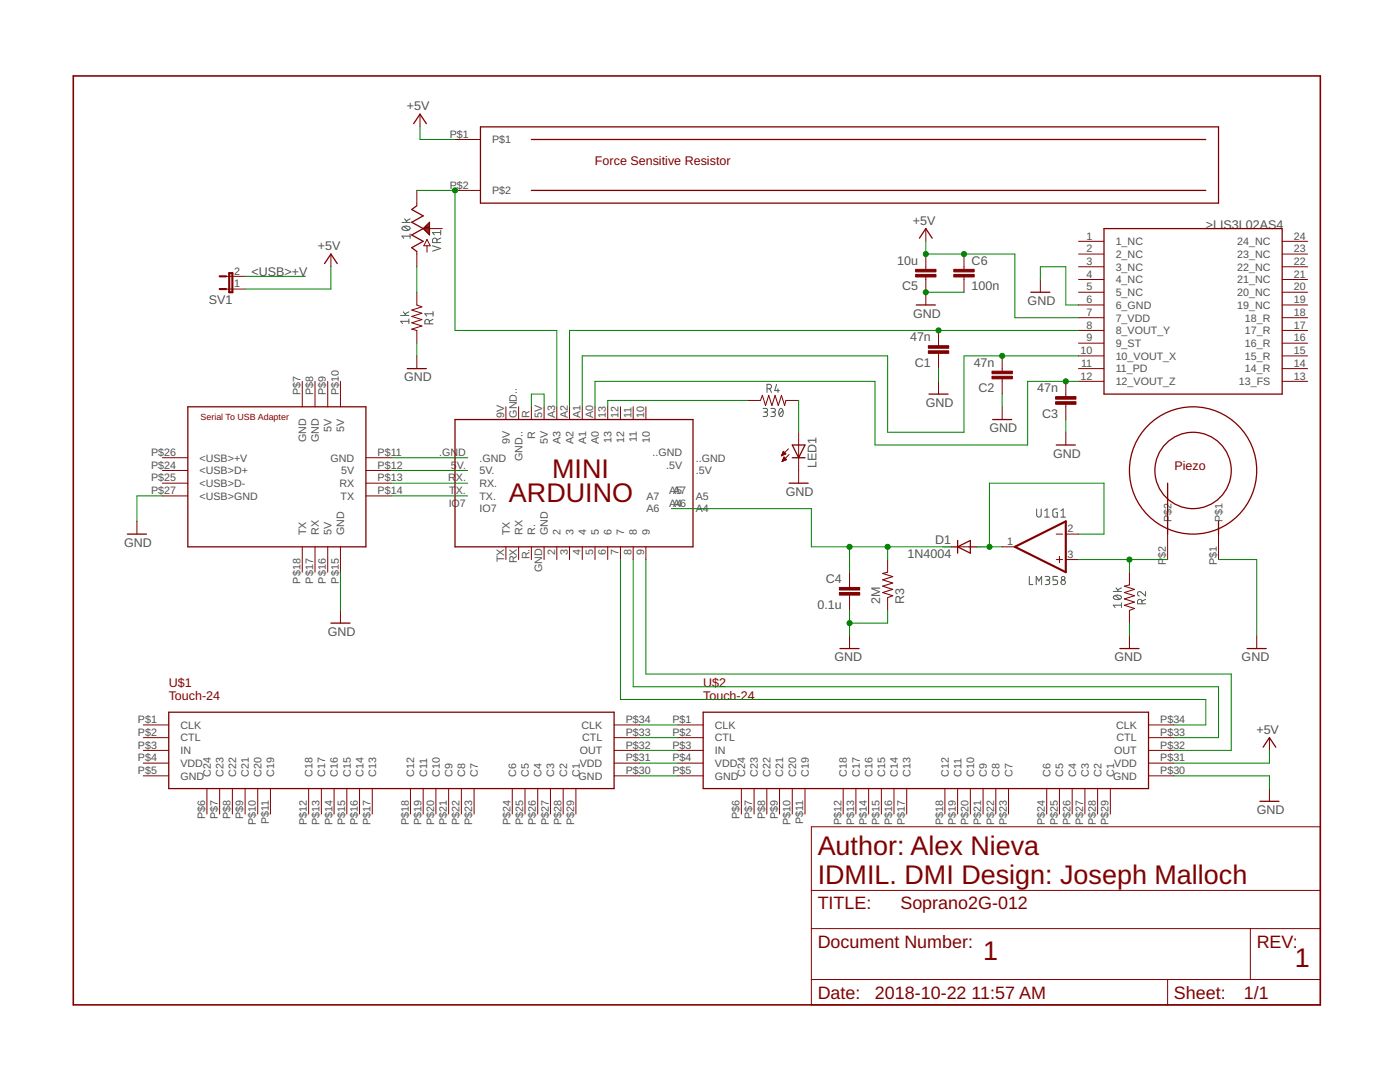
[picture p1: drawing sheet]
<svg xmlns="http://www.w3.org/2000/svg" width="279mm" height="216mm" viewBox="0 0 279 216" stroke-linecap="round" stroke-linejoin="round" font-family="sans-serif">
<g fill="none" stroke="#505050" stroke-width=".2">
<path d="M80.2 44.4h1.7M80.3 45.3a1.06 1.06 0 0 1 1.6 .3 .95 .95 0 0 1-1.7 0zM80.6 45.2l.9 .7M80.8 43.7l.5 .7M81.9 47.1h-1.7l.4 .5M81.9 46.7v.9M81.9 43.7l-.8 .4M86.3 49l1.6 .6-1.6 .5M87.2 48.4v-.4a.44 .44 0 0 0-.4-.5 .44 .44 0 0 0-.5 .5v.4h1.6M87.9 47.5l-.7 .4M87.9 46.4h-1.6l.4 .5M87.9 46v.9"/>
<path d="M80 62.9h1.6M80.5 62.2l.5 .7M81.6 64.1h-1.6l.3 .5M81.6 63.7v.9M81.6 62.2l-.8 .4M85.7 64.6v-.4a.44 .44 0 0 0-.5-.5 .44 .44 0 0 0-.4 .5v.4h1.6M86.4 63.7l-.7 .4M86.4 62.6h-1.6l.4 .5M86.4 62.2v.9M153.1 77.6h.4a.44 .44 0 0 0 .5-.5 .44 .44 0 0 0-.5-.4h-.4v1.6M153.6 77.6l.4 .7M155 76.7l-.4 1.2h.9"/>
<path d="M155.3 77.6v.7M152.3 81.5h.5a.37 .37 0 0 1 .4 .4 .37 .37 0 0 1-.4 .3h-.3M152.7 82.2a.44 .44 0 0 1 .5 .5 .44 .44 0 0 1-.5 .4h-.4M153.8 81.5h.6a.37 .37 0 0 1 .3 .4 .37 .37 0 0 1-.3 .3h-.4M154.3 82.2a.44 .44 0 0 1 .4 .5 .44 .44 0 0 1-.4 .4h-.5M155.6 81.6l.3-.1a.97 .97 0 0 1 0 1.6 1 1 0 0 1-.3-1.5zM156.2 81.9l-.7 .9M205.4 115v1.6h.7M206.8 116.6v-1.6l.5 .9 .6-.9v1.6M206.9 101.6v1.1a.46 .46 0 0 0 .4 .5 .46 .46 0 0 0 .5-.5v-1.1M208.5 101.9l.5-.3v1.6M208.5 103.2h.9"/>
<path d="M208.6 115h.5a.36 .36 0 0 1 .4 .4 .36 .36 0 0 1-.4 .3h-.3M209.1 115.7a.46 .46 0 0 1 .4 .5 .46 .46 0 0 1-.4 .4h-.5M211 101.6h-.5l-.4 .2v1l.2 .4h.7v-.9h-.2M211.1 115h-.9v.7h.5a.46 .46 0 0 1 .4 .5 .46 .46 0 0 1-.4 .4h-.5M211.7 103.2h.9M211.7 101.9l.5-.3v1.6M222.2 118h1.6M222.3 119a1.06 1.06 0 0 1 1.5 .2 .95 .95 0 0 1-1.6 0zM222.5 118.8l.9 .8M222.7 117.3l.6 .7M223.8 117.3l-.8 .4M228.6 118v.9l-.9-.7a.44 .44 0 0 0-.7 .1 .44 .44 0 0 0 .4 .6"/>
<path d="M228.6 119.6l-.7 .4M223.8 120.8h-1.6l.3 .4M223.8 120.3v.9M227.9 120.5v-.5a.44 .44 0 0 0-.4-.4 .44 .44 0 0 0-.5 .4v.5h1.6"/>
<circle cx="212.2" cy="115.4" r=".36"/>
<circle cx="212.2" cy="116.2" r=".46"/>
</g>
<g fill="none" stroke="#800000" stroke-width=".2">
<path d="M83.2 38v3M83.8 22.8v2.5M90.8 27.8h5.1M90.8 38h5.1M45.1 57.7h3.8M45.1 55.1h3.8M66 50.7v2.5M83.2 50.2v3M83.2 58.3v2.6l1 .3-2 .7 2 .6-2 .6 2 .7-2 .6 2 .6-2 .7 1 .2v2.6M85.2 47.8l.7 1.2h-1.3zM85.2 49v1.3M85.7 45.6h2.6"/>
<path d="M184.8 45.6v2.6M184.8 50.7v3M184.8 55.3v5.6M192.4 50.7v3M192.4 55.3v3M207.6 55.8v2.5M215.2 48.2h5.1M215.2 50.7h5.1M215.2 53.2h5.1M215.2 55.8h5.1M215.2 58.3h5.1M255.9 48.2h5.1"/>
<path d="M255.9 50.7h5.1M255.9 53.2h5.1M255.9 55.8h5.1M255.9 58.3h5.1M60.3 76.1v5.1M62.9 76.1v5.1M65.4 76.1v5.1M67.9 76.1v5.1M83.2 71v2.6M149.2 79.9h2.6l.3-1 .7 2 .6-2 .7 2 .6-2 .6 2 .7-2 .6 2 .2-1h2.6M187.3 65.9v3.1M187.3 70.5v3.1"/>
<path d="M187.3 76.1v2.5M200 71v3.1M200 75.6v3M212.7 76.1v3M215.2 60.9h5.1M215.2 63.4h5.1M215.2 65.9h5.1M215.2 68.5h5.1M215.2 71h5.1M215.2 73.6h5.1M215.2 76.1h5.1M255.9 60.9h5.1"/>
<path d="M255.9 63.4h5.1M255.9 65.9h5.1M255.9 68.5h5.1M255.9 71h5.1M255.9 73.6h5.1M255.9 76.1h5.1M32.4 99h5.1M32.4 96.4h5.1M32.4 93.9h5.1M32.4 91.3h5.1M73 99h5.1M73 96.4h5.1"/>
<path d="M73 93.9h5.1M73 91.3h5.1M101 81.2v2.5M103.5 81.2v2.5M106 81.2v2.5M108.6 81.2v2.5M111.1 81.2v2.5M113.7 81.2v2.5M116.2 81.2v2.5M118.7 81.2v2.5M121.3 81.2v2.5M123.8 81.2v2.5"/>
<path d="M126.4 81.2v2.5M128.9 81.2v2.5M156 90.9h.1M156 90.7h.4M156.1 90.6h.6M156.1 92.1h.1M156.1 90.5h.7M156.1 91.9h.3M156.2 90.4h.5M156.2 91.8h.5M156.2 91.7h.8M156.3 90.3h.2"/>
<path d="M156.3 90.1h.1M156.3 91.6h.5M156.3 90.1l.5 .5-.8 .4zM156.3 91.5h.4M156.4 91.4h.2M156.4 91.2h.1M156.5 91.2l-.4 .9M156.5 91.2l.5 .5M157 91.7l-.9 .4M157.4 89.6l-1.4 1.4M157.5 90.7l-1.4 1.4M159.4 86.3v10.1"/>
<path d="M200 81.2v2.5M212.7 80.7v3M212.7 86.3v2.5M27.3 104v2.6M60.3 109.1v5.1M62.9 109.1v5.1M65.4 109.1v5.1M67.9 109.1v5.1M101 109.1v2.6M103.5 109.1v2.6M106 109.1v2.6M108.6 109.1v2.6"/>
<path d="M111.1 109.1v2.6M113.7 109.1v2.6M116.2 109.1v2.6M118.7 109.1v2.6M121.3 109.1v2.6M123.8 109.1v2.6M126.4 109.1v2.6M128.9 109.1v2.6M169.5 114.2v3M169.5 118.7v3.1M177.1 111.7v2.5M177.1 119.3v2.5"/>
<path d="M189.8 109.1h5.1M200 109.1h2.5M210.8 106.6h1.3M210.8 111.7h1.3M211.4 111v1.3M212.7 106.6h2.5M212.7 111.7h2.5M225.4 114.2v2.5l-1 .3 2 .6-2 .6 2 .7-2 .6 2 .6-2 .7 2 .6-1 .4v2.5M233 106.6v5.1M243.2 106.6v5.1M67.9 121.8v2.5M169.5 126.9v2.5"/>
<path d="M225.4 126.9v2.5M250.8 126.9v2.5M28.6 144.7h5.1M28.6 147.2h5.1M28.6 149.7h5.1M28.6 152.3h5.1M28.6 154.8h5.1M41.3 157.4v5M43.8 157.4v5M46.4 157.4v5M48.9 157.4v5M51.4 157.4v5"/>
<path d="M54 157.4v5M61.6 157.4v5M64.1 157.4v5M66.7 157.4v5M69.2 157.4v5M71.8 157.4v5M74.3 157.4v5M81.9 157.4v5M84.5 157.4v5M87 157.4v5M89.5 157.4v5M92.1 157.4v5"/>
<path d="M94.6 157.4v5M102.2 157.4v5M104.8 157.4v5M107.3 157.4v5M109.9 157.4v5M112.4 157.4v5M114.9 157.4v5M122.6 144.7h5M122.6 147.2h5M122.6 149.7h5M122.6 152.3h5M122.6 154.8h5"/>
<path d="M135.3 144.7h5M135.3 147.2h5M135.3 149.7h5M135.3 152.3h5M135.3 154.8h5M148 157.4v5M150.5 157.4v5M153 157.4v5M155.6 157.4v5M158.1 157.4v5M160.7 157.4v5M168.3 157.4v5"/>
<path d="M170.8 157.4v5M173.4 157.4v5M175.9 157.4v5M178.4 157.4v5M181 157.4v5M188.6 157.4v5M191.1 157.4v5M193.7 157.4v5M196.2 157.4v5M198.7 157.4v5M201.3 157.4v5M208.9 157.4v5"/>
<path d="M211.4 157.4v5M214 157.4v5M216.5 157.4v5M219.1 157.4v5M221.6 157.4v5M229.2 144.7h5.1M229.2 147.2h5.1M229.2 149.7h5.1M229.2 152.3h5.1M229.2 154.8h5.1M253.3 147.2v2.5M253.3 157.4v2.5"/>
<path d="M161.9 165h101.6v35.5h-101.6zM161.9 177.7h101.6M161.9 185.3h101.6M161.9 195.5h101.6M233 195.5v5M249.5 185.3v10.2"/>
</g>
<g fill="none" stroke="#800000" stroke-width=".25">
<path d="M82.5 24.7l1.3-1.9 1.3 1.9M95.9 25.3h147.3v15.2h-147.3zM106 27.8h134.6M106 38h134.6M64.8 52.6l1.2-1.9 1.3 1.9M83.2 41l-1 .8 2.3 1.3-2.3 1.2 2.3 1.3-2.3 1.3 2.3 1.3-2.3 1.2 1 .8M183.5 47.5l1.3-1.9 1.2 1.9M205.7 58.3h3.8M220.3 45.6h35.6v33h-35.6zM81.3 73.6h3.8M182.9 60.9h3.8M185.4 78.6h3.8"/>
<path d="M37.5 81.2h35.5v27.9h-35.5zM90.8 83.7h47.5v25.4h-47.5zM157.5 96.4h3.8M158.1 88.8h2.6l-1.3 2.5zM158.1 91.3h2.6M198.1 83.7h3.8M210.8 88.8h3.8M233 96.4v10.2M25.4 106.6h3.8M191.1 109.1l2.6-1.3v2.6zM191.1 107.8v2.6M243.2 104v2.6"/>
<path d="M66 124.3h3.8M167.6 129.4h3.8M223.5 129.4h3.8M248.9 129.4h3.8M33.7 142.1h88.9v15.3h-88.9zM140.3 142.1h88.9v15.3h-88.9zM251.4 159.9h3.8M252.1 149.1l1.2-1.9 1.3 1.9"/>
<circle cx="238.1" cy="93.9" r="12.7"/>
<circle cx="238.1" cy="93.9" r="7.6"/>
</g>
<g fill="#800000" stroke="#800000" stroke-width=".2">
<path d="M185.3 70h4v.5h-4z"/>
<path d="M185.3 69h4v.5h-4z"/>
<path d="M198 75.1h4v.5h-4z"/>
<path d="M198 74.1h4v.5h-4z"/>
<path d="M210.7 80.2h4v.5h-4z"/>
<path d="M210.7 79.1h4v.6h-4z"/>
<path d="M167.5 117.2h4.1v.5h-4.1z"/>
<path d="M167.5 118.2h4.1v.5h-4.1z"/>
<path d="M182.7 54.8h4.1v.5h-4.1z"/>
<path d="M182.7 53.7h4.1v.6h-4.1z"/>
<path d="M190.4 53.7h4v.6h-4z"/>
<path d="M190.4 54.8h4v.5h-4z"/>
</g>
<path d="M43.8 57.7h1.3M43.8 55.1h1.3M45.7 54.5h.7v3.8h-.7zM202.5 109.1l10.2-5.1v10.2z" fill="none" stroke="#800000" stroke-width=".42"/>
<g fill="none" stroke="#800000" stroke-width=".21">
<path d="M84.5 45.6h1.2M84.6 45.7h1.1M84.7 45.4h1M84.8 45.9h.9M84.8 45.2h.9M84.9 46.1h.8M85 45.1h.7M85.1 46.3h.6M85.2 44.9h.5M85.3 46.4h.4M85.4 44.7h.3M85.4 46.6h.3"/>
<path d="M85.5 44.6h.2M85.6 46.8h.1M85.7 44.4h.1M85.7 44.3v2.6l-1.2-1.3zM177.1 114.2l-1 .2 2.1 .7-2.1 .6 2.1 .6-2.1 .7 2.1 .6-2.1 .6 2.1 .7-1.1 .4"/>
</g>
<path d="M14.6 15.2h248.9v185.3h-248.9z" fill="none" stroke="#800000" stroke-width=".32"/>
<g fill="none" stroke="#008000" stroke-width=".2">
<path d="M83.2 38h7.6v27.9h20.3v15.3M83.8 25.3v2.5h7M48.9 55.1h12.1M66 53.2v4.5h-17.1M83.2 53.2v5.1M184.8 58.3h7.6M184.8 48.2v2.5h17.7v12.7h12.7M207.6 55.8v-2.6h5.1v7.7h2.5M83.2 68.5v2.5M149.2 79.9h-27.9v1.3M159.4 79.9v6.4M187.3 73.6v2.5"/>
<path d="M200 78.6v2.6M215.2 71h-22.8v15.3h-15.3v-15.3h-60.9v10.2M215.2 65.9h-101.5v15.3M215.2 76.1h-10.1v12.7h-30.5v-12.7h-55.9v5.1M32.4 99h-5.1v5M78.1 99h15.2M78.1 91.3h15.2M78.1 96.4h15.2M78.1 93.9h15.2M106 81.2v-2.6h2.6v2.6M212.7 83.7v2.6M67.9 114.2v7.6"/>
<path d="M123.8 111.7v27.9h116.8v5.1h-6.3M126.4 111.7v25.3h116.8v10.2h-8.9M128.9 111.7v22.8h116.8v15.2h-11.4M134 101.5h27.9v7.6h27.9M169.5 109.1v5.1M177.1 109.1v2.6M194.9 109.1h5.1M215.2 111.7h17.8M215.2 106.6h5.1v-10.2h-22.8v12.7M225.4 111.7v2.5M243.2 111.7h7.6v15.2M169.5 121.8v5.1"/>
<path d="M177.1 121.8v2.5h-7.6M225.4 124.3v2.6M127.6 144.7h7.7M127.6 147.2h7.7M127.6 149.7h7.7M127.6 152.3h7.7M127.6 154.8h7.7M234.3 154.8h19v2.6M253.3 149.7v2.6h-19"/>
</g>
<g fill="#008000" stroke="#008000" stroke-width=".2">
<circle cx="169.5" cy="124.3" r=".51"/>
<circle cx="184.8" cy="58.3" r=".51"/>
<circle cx="184.8" cy="50.7" r=".51"/>
<circle cx="192.4" cy="50.7" r=".51"/>
<circle cx="197.5" cy="109.1" r=".51"/>
<circle cx="169.5" cy="109.1" r=".51"/>
<circle cx="177.1" cy="109.1" r=".51"/>
<circle cx="225.4" cy="111.7" r=".51"/>
<circle cx="90.8" cy="38" r=".51"/>
<circle cx="187.3" cy="65.9" r=".51"/>
<circle cx="200" cy="71" r=".51"/>
<circle cx="212.7" cy="76.1" r=".51"/>
</g>
<g font-size="5.4" fill="#800000">
<text x="110.2" y="95.4">MINI</text>
<text x="101.6" y="100.2">ARDUINO</text>
<text x="163.2" y="170.7">Author: Alex Nieva</text>
<text x="163.2" y="176.4">IDMIL. DMI Design: Joseph Malloch</text>
<text x="196.2" y="191.6">1</text>
<text x="258.4" y="192.9">1</text>
</g>
<g font-size="3.6" fill="#800000">
<text x="163.2" y="181.5">TITLE:</text>
<text x="179.7" y="181.5">Soprano2G-012</text>
<text x="163.2" y="189.1">Document Number:</text>
<text x="250.8" y="189.1">REV:</text>
<text x="163.2" y="199.3">Date:</text>
<text x="174.6" y="199.3">2018-10-22</text>
<text x="193.9" y="199.3">11:57 AM</text>
<text x="234.3" y="199.3">Sheet:</text>
<text x="248.3" y="199.3">1/1</text>
</g>
<g font-size="2.5" fill="#505050">
<text x="81.2" y="22">+5V</text>
<text x="182.2" y="44.9">+5V</text>
<text x="240.6" y="45.6">&gt;LIS3L02AS4</text>
<text x="63.4" y="49.9">+5V</text>
<text x="179.1" y="52.9">10u</text>
<text x="193.9" y="52.9">C6</text>
<text x="50.2" y="55.1">&lt;USB&gt;+V</text>
<text x="180.1" y="57.9">C5</text>
<text x="193.9" y="57.9">100n</text>
<text x="41.6" y="60.7">SV1</text>
<text x="182.2" y="63.4">GND</text>
<text x="205.1" y="60.9">GND</text>
<text x="181.6" y="68.1">47n</text>
<text x="80.7" y="76.1">GND</text>
<text x="182.6" y="73.2">C1</text>
<text x="194.3" y="73.2">47n</text>
<text x="184.8" y="81.2">GND</text>
<text x="195.3" y="78.3">C2</text>
<text x="207" y="78.3">47n</text>
<text x="208" y="83.3">C3</text>
<text x="197.5" y="86.3">GND</text>
<text x="162.9" y="93.4" transform="rotate(-90 162.9 93.4)">LED1</text>
<text x="210.2" y="91.3">GND</text>
<text x="156.8" y="98.9">GND</text>
<text x="24.8" y="109.1">GND</text>
<text x="181.1" y="111.4">1N4004</text>
<text x="186.7" y="108.6">D1</text>
<text x="164.8" y="116.3">C4</text>
<text x="163.1" y="121.4">0.1u</text>
<text x="175.6" y="120.5" transform="rotate(-90 175.6 120.5)">2M</text>
<text x="180.4" y="120.5" transform="rotate(-90 180.4 120.5)">R3</text>
<text x="65.4" y="126.9">GND</text>
<text x="166.5" y="132">GND</text>
<text x="222.4" y="132">GND</text>
<text x="247.8" y="132">GND</text>
<text x="250.7" y="146.4">+5V</text>
<text x="250.8" y="162.4">GND</text>
</g>
<g font-size="2.5" fill="#800000">
<text x="118.7" y="32.9">Force Sensitive Resistor</text>
<text x="234.4" y="93.9">Piezo</text>
<text x="33.7" y="137">U$1</text>
<text x="140.3" y="137">U$2</text>
<text x="33.7" y="139.6">Touch-24</text>
<text x="140.3" y="139.6">Touch-24</text>
</g>
<g font-size="2.1" fill="#505050">
<text x="89.7" y="27.5">P$1</text>
<text x="98.2" y="28.6">P$1</text>
<text x="89.7" y="37.6">P$2</text>
<text x="98.2" y="38.8">P$2</text>
<text x="216.8" y="47.8">1</text>
<text x="258.2" y="47.8">24</text>
<text x="216.8" y="50.3">2</text>
<text x="216.8" y="52.9">3</text>
<text x="222.7" y="48.9">1_NC</text>
<text x="222.7" y="51.5">2_NC</text>
<text x="246.9" y="51.5">23_NC</text>
<text x="246.9" y="48.9">24_NC</text>
<text x="258.2" y="52.9">22</text>
<text x="258.2" y="50.3">23</text>
<text x="46.7" y="57.3">1</text>
<text x="46.7" y="54.8">2</text>
<text x="216.8" y="55.4">4</text>
<text x="216.8" y="58">5</text>
<text x="222.7" y="54">3_NC</text>
<text x="222.7" y="56.5">4_NC</text>
<text x="222.7" y="59.1">5_NC</text>
<text x="246.9" y="59.1">20_NC</text>
<text x="246.9" y="56.5">21_NC</text>
<text x="246.9" y="54">22_NC</text>
<text x="258.2" y="58">20</text>
<text x="258.2" y="55.4">21</text>
<text x="216.8" y="60.5">6</text>
<text x="216.8" y="63">7</text>
<text x="216.8" y="65.6">8</text>
<text x="222.7" y="61.6">6_GND</text>
<text x="222.7" y="64.2">7_VDD</text>
<text x="246.9" y="61.6">19_NC</text>
<text x="248.4" y="64.2">18_R</text>
<text x="258.2" y="65.6">17</text>
<text x="258.2" y="63">18</text>
<text x="258.2" y="60.5">19</text>
<text x="215.6" y="70.7">10</text>
<text x="216.8" y="68.1">9</text>
<text x="222.7" y="66.7">8_VOUT_Y</text>
<text x="222.7" y="69.2">9_ST</text>
<text x="222.7" y="71.8">10_VOUT_X</text>
<text x="248.4" y="71.8">15_R</text>
<text x="248.4" y="69.2">16_R</text>
<text x="248.4" y="66.7">17_R</text>
<text x="258.2" y="70.7">15</text>
<text x="258.2" y="68.1">16</text>
<text x="215.6" y="75.7">12</text>
<text x="215.8" y="73.2">11</text>
<text x="222.7" y="74.3">11_PD</text>
<text x="222.7" y="76.9">12_VOUT_Z</text>
<text x="247.2" y="76.9">13_FS</text>
<text x="248.4" y="74.3">14_R</text>
<text x="258.2" y="75.7">13</text>
<text x="258.2" y="73.2">14</text>
<text x="60" y="78.8" transform="rotate(-90 60 78.8)">P$7</text>
<text x="62.5" y="78.8" transform="rotate(-90 62.5 78.8)">P$8</text>
<text x="65.1" y="78.8" transform="rotate(-90 65.1 78.8)">P$9</text>
<text x="67.6" y="78.8" transform="rotate(-90 67.6 78.8)">P$10</text>
<text x="100.6" y="83.4" transform="rotate(-90 100.6 83.4)">9V</text>
<text x="103.2" y="83.4" transform="rotate(-90 103.2 83.4)">GND..</text>
<text x="105.7" y="83.4" transform="rotate(-90 105.7 83.4)">R</text>
<text x="108.2" y="83.4" transform="rotate(-90 108.2 83.4)">5V</text>
<text x="110.8" y="83.4" transform="rotate(-90 110.8 83.4)">A3</text>
<text x="113.3" y="83.4" transform="rotate(-90 113.3 83.4)">A2</text>
<text x="115.8" y="83.4" transform="rotate(-90 115.8 83.4)">A1</text>
<text x="118.4" y="83.4" transform="rotate(-90 118.4 83.4)">A0</text>
<text x="120.9" y="83.4" transform="rotate(-90 120.9 83.4)">13</text>
<text x="123.5" y="83.4" transform="rotate(-90 123.5 83.4)">12</text>
<text x="126" y="83.4" transform="rotate(-90 126 83.4)">11</text>
<text x="128.5" y="83.4" transform="rotate(-90 128.5 83.4)">10</text>
<text x="61.1" y="88.2" transform="rotate(-90 61.1 88.2)">GND</text>
<text x="63.6" y="88.2" transform="rotate(-90 63.6 88.2)">GND</text>
<text x="66.2" y="86.1" transform="rotate(-90 66.2 86.1)">5V</text>
<text x="68.7" y="86.1" transform="rotate(-90 68.7 86.1)">5V</text>
<text x="101.7" y="88.7" transform="rotate(-90 101.7 88.7)">9V</text>
<text x="106.8" y="87.6" transform="rotate(-90 106.8 87.6)">R</text>
<text x="109.3" y="88.7" transform="rotate(-90 109.3 88.7)">5V</text>
<text x="111.9" y="88.7" transform="rotate(-90 111.9 88.7)">A3</text>
<text x="114.4" y="88.7" transform="rotate(-90 114.4 88.7)">A2</text>
<text x="117" y="88.7" transform="rotate(-90 117 88.7)">A1</text>
<text x="119.5" y="88.7" transform="rotate(-90 119.5 88.7)">A0</text>
<text x="122" y="88.4" transform="rotate(-90 122 88.4)">13</text>
<text x="124.6" y="88.4" transform="rotate(-90 124.6 88.4)">12</text>
<text x="127.1" y="88.3" transform="rotate(-90 127.1 88.3)">11</text>
<text x="129.7" y="88.4" transform="rotate(-90 129.7 88.4)">10</text>
<text x="30.1" y="91">P$26</text>
<text x="30.1" y="93.5">P$24</text>
<text x="39.8" y="92.1">&lt;USB&gt;+V</text>
<text x="39.8" y="94.6">&lt;USB&gt;D+</text>
<text x="66" y="92.1">GND</text>
<text x="68.1" y="94.6">5V</text>
<text x="75.4" y="93.5">P$12</text>
<text x="75.4" y="91">P$11</text>
<text x="87.7" y="91">.GN</text>
<text x="90" y="93.5">5</text>
<text x="91.2" y="93.5">V.</text>
<text x="91.5" y="91">D</text>
<text x="95.7" y="92.1">.GND</text>
<text x="95.7" y="94.6">5V.</text>
<text x="104.3" y="92" transform="rotate(-90 104.3 92)">GND..</text>
<text x="130.2" y="91">..GND</text>
<text x="132.9" y="93.5">.5V</text>
<text x="138.9" y="92.1">..GND</text>
<text x="138.9" y="94.6">.5V</text>
<text x="30.1" y="96.1">P$25</text>
<text x="30.1" y="98.6">P$27</text>
<text x="39.8" y="97.2">&lt;USB&gt;D-</text>
<text x="39.8" y="99.7">&lt;USB&gt;GND</text>
<text x="67.7" y="97.2">RX</text>
<text x="68" y="99.7">TX</text>
<text x="75.4" y="98.6">P$14</text>
<text x="75.4" y="96.1">P$13</text>
<text x="89.4" y="96.1">R</text>
<text x="89.5" y="101.1">IO7</text>
<text x="89.7" y="98.6">T</text>
<text x="91" y="98.6">X.</text>
<text x="91" y="96.1">X.</text>
<text x="95.7" y="99.7">TX.</text>
<text x="95.7" y="97.2">RX.</text>
<text x="129" y="99.7">A7</text>
<text x="133.5" y="101.1">AA46</text>
<text x="133.5" y="98.6">AA57</text>
<text x="138.9" y="99.7">A5</text>
<text x="61.1" y="106.8" transform="rotate(-90 61.1 106.8)">TX</text>
<text x="63.6" y="106.8" transform="rotate(-90 63.6 106.8)">RX</text>
<text x="66.2" y="106.8" transform="rotate(-90 66.2 106.8)">5V</text>
<text x="68.7" y="106.8" transform="rotate(-90 68.7 106.8)">GND</text>
<text x="95.7" y="102.2">IO7</text>
<text x="101.7" y="106.8" transform="rotate(-90 101.7 106.8)">TX</text>
<text x="104.3" y="106.8" transform="rotate(-90 104.3 106.8)">RX</text>
<text x="106.8" y="106.8" transform="rotate(-90 106.8 106.8)">R.</text>
<text x="109.3" y="106.8" transform="rotate(-90 109.3 106.8)">GND</text>
<text x="111.9" y="106.8" transform="rotate(-90 111.9 106.8)">2</text>
<text x="114.4" y="106.8" transform="rotate(-90 114.4 106.8)">3</text>
<text x="117" y="106.8" transform="rotate(-90 117 106.8)">4</text>
<text x="119.5" y="106.8" transform="rotate(-90 119.5 106.8)">5</text>
<text x="122" y="106.8" transform="rotate(-90 122 106.8)">6</text>
<text x="124.6" y="106.8" transform="rotate(-90 124.6 106.8)">7</text>
<text x="127.1" y="106.8" transform="rotate(-90 127.1 106.8)">8</text>
<text x="129" y="102.2">A6</text>
<text x="129.7" y="106.8" transform="rotate(-90 129.7 106.8)">9</text>
<text x="138.9" y="102.2">A4</text>
<text x="213.1" y="106.2">2</text>
<text x="233.8" y="104.2" transform="rotate(-90 233.8 104.2)">P$2</text>
<text x="243.9" y="104.2" transform="rotate(-90 243.9 104.2)">P$1</text>
<text x="100.6" y="112.2" transform="rotate(-90 100.6 112.2)">TX</text>
<text x="103.2" y="112.4" transform="rotate(-90 103.2 112.4)">RX</text>
<text x="105.7" y="111.6" transform="rotate(-90 105.7 111.6)">R.</text>
<text x="110.8" y="110.6" transform="rotate(-90 110.8 110.6)">2</text>
<text x="113.3" y="110.6" transform="rotate(-90 113.3 110.6)">3</text>
<text x="115.8" y="110.6" transform="rotate(-90 115.8 110.6)">4</text>
<text x="118.4" y="110.6" transform="rotate(-90 118.4 110.6)">5</text>
<text x="120.9" y="110.6" transform="rotate(-90 120.9 110.6)">6</text>
<text x="123.5" y="110.6" transform="rotate(-90 123.5 110.6)">7</text>
<text x="126" y="110.6" transform="rotate(-90 126 110.6)">8</text>
<text x="128.5" y="110.6" transform="rotate(-90 128.5 110.6)">9</text>
<text x="201" y="108.7">1</text>
<text x="213.1" y="111.3">3</text>
<text x="232.7" y="112.7" transform="rotate(-90 232.7 112.7)">P</text>
<text x="232.7" y="111.3" transform="rotate(-90 232.7 111.3)">$2</text>
<text x="242.8" y="112.7" transform="rotate(-90 242.8 112.7)">P$1</text>
<text x="60" y="116.4" transform="rotate(-90 60 116.4)">P$18</text>
<text x="62.5" y="116.4" transform="rotate(-90 62.5 116.4)">P$17</text>
<text x="65.1" y="116.4" transform="rotate(-90 65.1 116.4)">P$16</text>
<text x="67.6" y="116.4" transform="rotate(-90 67.6 116.4)">P$15</text>
<text x="108.2" y="114.2" transform="rotate(-90 108.2 114.2)">GND</text>
<text x="27.5" y="144.3">P$1</text>
<text x="27.5" y="146.8">P$2</text>
<text x="27.5" y="149.4">P$3</text>
<text x="36" y="145.4">CLK</text>
<text x="36" y="148">CTL</text>
<text x="116.1" y="145.4">CLK</text>
<text x="116.2" y="148">CTL</text>
<text x="124.9" y="149.4">P$32</text>
<text x="124.9" y="146.8">P$33</text>
<text x="124.9" y="144.3">P$34</text>
<text x="134.2" y="144.3">P$1</text>
<text x="134.2" y="146.8">P$2</text>
<text x="134.2" y="149.4">P$3</text>
<text x="142.7" y="145.4">CLK</text>
<text x="142.7" y="148">CTL</text>
<text x="222.7" y="145.4">CLK</text>
<text x="222.8" y="148">CTL</text>
<text x="231.6" y="149.4">P$32</text>
<text x="231.6" y="146.8">P$33</text>
<text x="231.6" y="144.3">P$34</text>
<text x="27.5" y="151.9">P$4</text>
<text x="27.5" y="154.5">P$5</text>
<text x="36" y="150.5">IN</text>
<text x="36" y="153">VDD</text>
<text x="36" y="155.6">GND</text>
<text x="42" y="155" transform="rotate(-90 42 155)">C24</text>
<text x="44.6" y="155" transform="rotate(-90 44.6 155)">C23</text>
<text x="47.1" y="155" transform="rotate(-90 47.1 155)">C22</text>
<text x="49.7" y="155" transform="rotate(-90 49.7 155)">C21</text>
<text x="52.2" y="155" transform="rotate(-90 52.2 155)">C20</text>
<text x="54.7" y="155" transform="rotate(-90 54.7 155)">C19</text>
<text x="62.4" y="155" transform="rotate(-90 62.4 155)">C18</text>
<text x="64.9" y="155" transform="rotate(-90 64.9 155)">C17</text>
<text x="67.4" y="155" transform="rotate(-90 67.4 155)">C16</text>
<text x="70" y="155" transform="rotate(-90 70 155)">C15</text>
<text x="72.5" y="155" transform="rotate(-90 72.5 155)">C14</text>
<text x="75.1" y="155" transform="rotate(-90 75.1 155)">C13</text>
<text x="82.7" y="155" transform="rotate(-90 82.7 155)">C12</text>
<text x="85.2" y="155" transform="rotate(-90 85.2 155)">C11</text>
<text x="87.8" y="155" transform="rotate(-90 87.8 155)">C10</text>
<text x="90.3" y="155" transform="rotate(-90 90.3 155)">C9</text>
<text x="92.8" y="155" transform="rotate(-90 92.8 155)">C8</text>
<text x="95.4" y="155" transform="rotate(-90 95.4 155)">C7</text>
<text x="103" y="155" transform="rotate(-90 103 155)">C6</text>
<text x="105.5" y="155" transform="rotate(-90 105.5 155)">C5</text>
<text x="108.1" y="155" transform="rotate(-90 108.1 155)">C4</text>
<text x="110.6" y="155" transform="rotate(-90 110.6 155)">C3</text>
<text x="113.2" y="155" transform="rotate(-90 113.2 155)">C2</text>
<text x="115.5" y="155.6">GND</text>
<text x="115.7" y="155" transform="rotate(-90 115.7 155)">C1</text>
<text x="115.7" y="153">VDD</text>
<text x="115.7" y="150.5">OUT</text>
<text x="124.9" y="154.5">P$30</text>
<text x="124.9" y="151.9">P$31</text>
<text x="134.2" y="151.9">P$4</text>
<text x="134.2" y="154.5">P$5</text>
<text x="142.7" y="150.5">IN</text>
<text x="142.7" y="153">VDD</text>
<text x="142.7" y="155.6">GND</text>
<text x="148.7" y="155" transform="rotate(-90 148.7 155)">C24</text>
<text x="151.3" y="155" transform="rotate(-90 151.3 155)">C23</text>
<text x="153.8" y="155" transform="rotate(-90 153.8 155)">C22</text>
<text x="156.3" y="155" transform="rotate(-90 156.3 155)">C21</text>
<text x="158.9" y="155" transform="rotate(-90 158.9 155)">C20</text>
<text x="161.4" y="155" transform="rotate(-90 161.4 155)">C19</text>
<text x="169" y="155" transform="rotate(-90 169 155)">C18</text>
<text x="171.6" y="155" transform="rotate(-90 171.6 155)">C17</text>
<text x="174.1" y="155" transform="rotate(-90 174.1 155)">C16</text>
<text x="176.6" y="155" transform="rotate(-90 176.6 155)">C15</text>
<text x="179.2" y="155" transform="rotate(-90 179.2 155)">C14</text>
<text x="181.7" y="155" transform="rotate(-90 181.7 155)">C13</text>
<text x="189.3" y="155" transform="rotate(-90 189.3 155)">C12</text>
<text x="191.9" y="155" transform="rotate(-90 191.9 155)">C11</text>
<text x="194.4" y="155" transform="rotate(-90 194.4 155)">C10</text>
<text x="197" y="155" transform="rotate(-90 197 155)">C9</text>
<text x="199.5" y="155" transform="rotate(-90 199.5 155)">C8</text>
<text x="202" y="155" transform="rotate(-90 202 155)">C7</text>
<text x="209.7" y="155" transform="rotate(-90 209.7 155)">C6</text>
<text x="212.2" y="155" transform="rotate(-90 212.2 155)">C5</text>
<text x="214.7" y="155" transform="rotate(-90 214.7 155)">C4</text>
<text x="217.3" y="155" transform="rotate(-90 217.3 155)">C3</text>
<text x="219.8" y="155" transform="rotate(-90 219.8 155)">C2</text>
<text x="222.1" y="155.6">GND</text>
<text x="222.4" y="155" transform="rotate(-90 222.4 155)">C1</text>
<text x="222.4" y="153">VDD</text>
<text x="222.4" y="150.5">OUT</text>
<text x="231.6" y="154.5">P$30</text>
<text x="231.6" y="151.9">P$31</text>
<text x="40.9" y="163.5" transform="rotate(-90 40.9 163.5)">P$6</text>
<text x="43.5" y="163.5" transform="rotate(-90 43.5 163.5)">P$7</text>
<text x="46" y="163.5" transform="rotate(-90 46 163.5)">P$8</text>
<text x="48.6" y="163.5" transform="rotate(-90 48.6 163.5)">P$9</text>
<text x="51.1" y="164.7" transform="rotate(-90 51.1 164.7)">P$10</text>
<text x="53.6" y="164.5" transform="rotate(-90 53.6 164.5)">P$11</text>
<text x="61.2" y="164.7" transform="rotate(-90 61.2 164.7)">P$12</text>
<text x="63.8" y="164.7" transform="rotate(-90 63.8 164.7)">P$13</text>
<text x="66.3" y="164.7" transform="rotate(-90 66.3 164.7)">P$14</text>
<text x="68.9" y="164.7" transform="rotate(-90 68.9 164.7)">P$15</text>
<text x="71.4" y="164.7" transform="rotate(-90 71.4 164.7)">P$16</text>
<text x="73.9" y="164.7" transform="rotate(-90 73.9 164.7)">P$17</text>
<text x="81.6" y="164.7" transform="rotate(-90 81.6 164.7)">P$18</text>
<text x="84.1" y="164.7" transform="rotate(-90 84.1 164.7)">P$19</text>
<text x="86.6" y="164.7" transform="rotate(-90 86.6 164.7)">P$20</text>
<text x="89.2" y="164.7" transform="rotate(-90 89.2 164.7)">P$21</text>
<text x="91.7" y="164.7" transform="rotate(-90 91.7 164.7)">P$22</text>
<text x="94.3" y="164.7" transform="rotate(-90 94.3 164.7)">P$23</text>
<text x="101.9" y="164.7" transform="rotate(-90 101.9 164.7)">P$24</text>
<text x="104.4" y="164.7" transform="rotate(-90 104.4 164.7)">P$25</text>
<text x="107" y="164.7" transform="rotate(-90 107 164.7)">P$26</text>
<text x="109.5" y="164.7" transform="rotate(-90 109.5 164.7)">P$27</text>
<text x="112" y="164.7" transform="rotate(-90 112 164.7)">P$28</text>
<text x="114.6" y="164.7" transform="rotate(-90 114.6 164.7)">P$29</text>
<text x="147.6" y="163.5" transform="rotate(-90 147.6 163.5)">P$6</text>
<text x="150.1" y="163.5" transform="rotate(-90 150.1 163.5)">P$7</text>
<text x="152.7" y="163.5" transform="rotate(-90 152.7 163.5)">P$8</text>
<text x="155.2" y="163.5" transform="rotate(-90 155.2 163.5)">P$9</text>
<text x="157.8" y="164.7" transform="rotate(-90 157.8 164.7)">P$10</text>
<text x="160.3" y="164.5" transform="rotate(-90 160.3 164.5)">P$11</text>
<text x="167.9" y="164.7" transform="rotate(-90 167.9 164.7)">P$12</text>
<text x="170.4" y="164.7" transform="rotate(-90 170.4 164.7)">P$13</text>
<text x="173" y="164.7" transform="rotate(-90 173 164.7)">P$14</text>
<text x="175.5" y="164.7" transform="rotate(-90 175.5 164.7)">P$15</text>
<text x="178.1" y="164.7" transform="rotate(-90 178.1 164.7)">P$16</text>
<text x="180.6" y="164.7" transform="rotate(-90 180.6 164.7)">P$17</text>
<text x="188.2" y="164.7" transform="rotate(-90 188.2 164.7)">P$18</text>
<text x="190.8" y="164.7" transform="rotate(-90 190.8 164.7)">P$19</text>
<text x="193.3" y="164.7" transform="rotate(-90 193.3 164.7)">P$20</text>
<text x="195.8" y="164.7" transform="rotate(-90 195.8 164.7)">P$21</text>
<text x="198.4" y="164.7" transform="rotate(-90 198.4 164.7)">P$22</text>
<text x="200.9" y="164.7" transform="rotate(-90 200.9 164.7)">P$23</text>
<text x="208.5" y="164.7" transform="rotate(-90 208.5 164.7)">P$24</text>
<text x="211.1" y="164.7" transform="rotate(-90 211.1 164.7)">P$25</text>
<text x="213.6" y="164.7" transform="rotate(-90 213.6 164.7)">P$26</text>
<text x="216.2" y="164.7" transform="rotate(-90 216.2 164.7)">P$27</text>
<text x="218.7" y="164.7" transform="rotate(-90 218.7 164.7)">P$28</text>
<text x="221.2" y="164.7" transform="rotate(-90 221.2 164.7)">P$29</text>
</g>
<text font-size="1.8" fill="#800000" x="40" y="83.7">Serial To USB Adapter</text>
<g font-size=".6" fill="#505050">
<text x="188.2" y="109.3">SpiceOrder 2</text>
<text x="193.2" y="109.3">SpiceOrder 1</text>
</g>
</svg>
